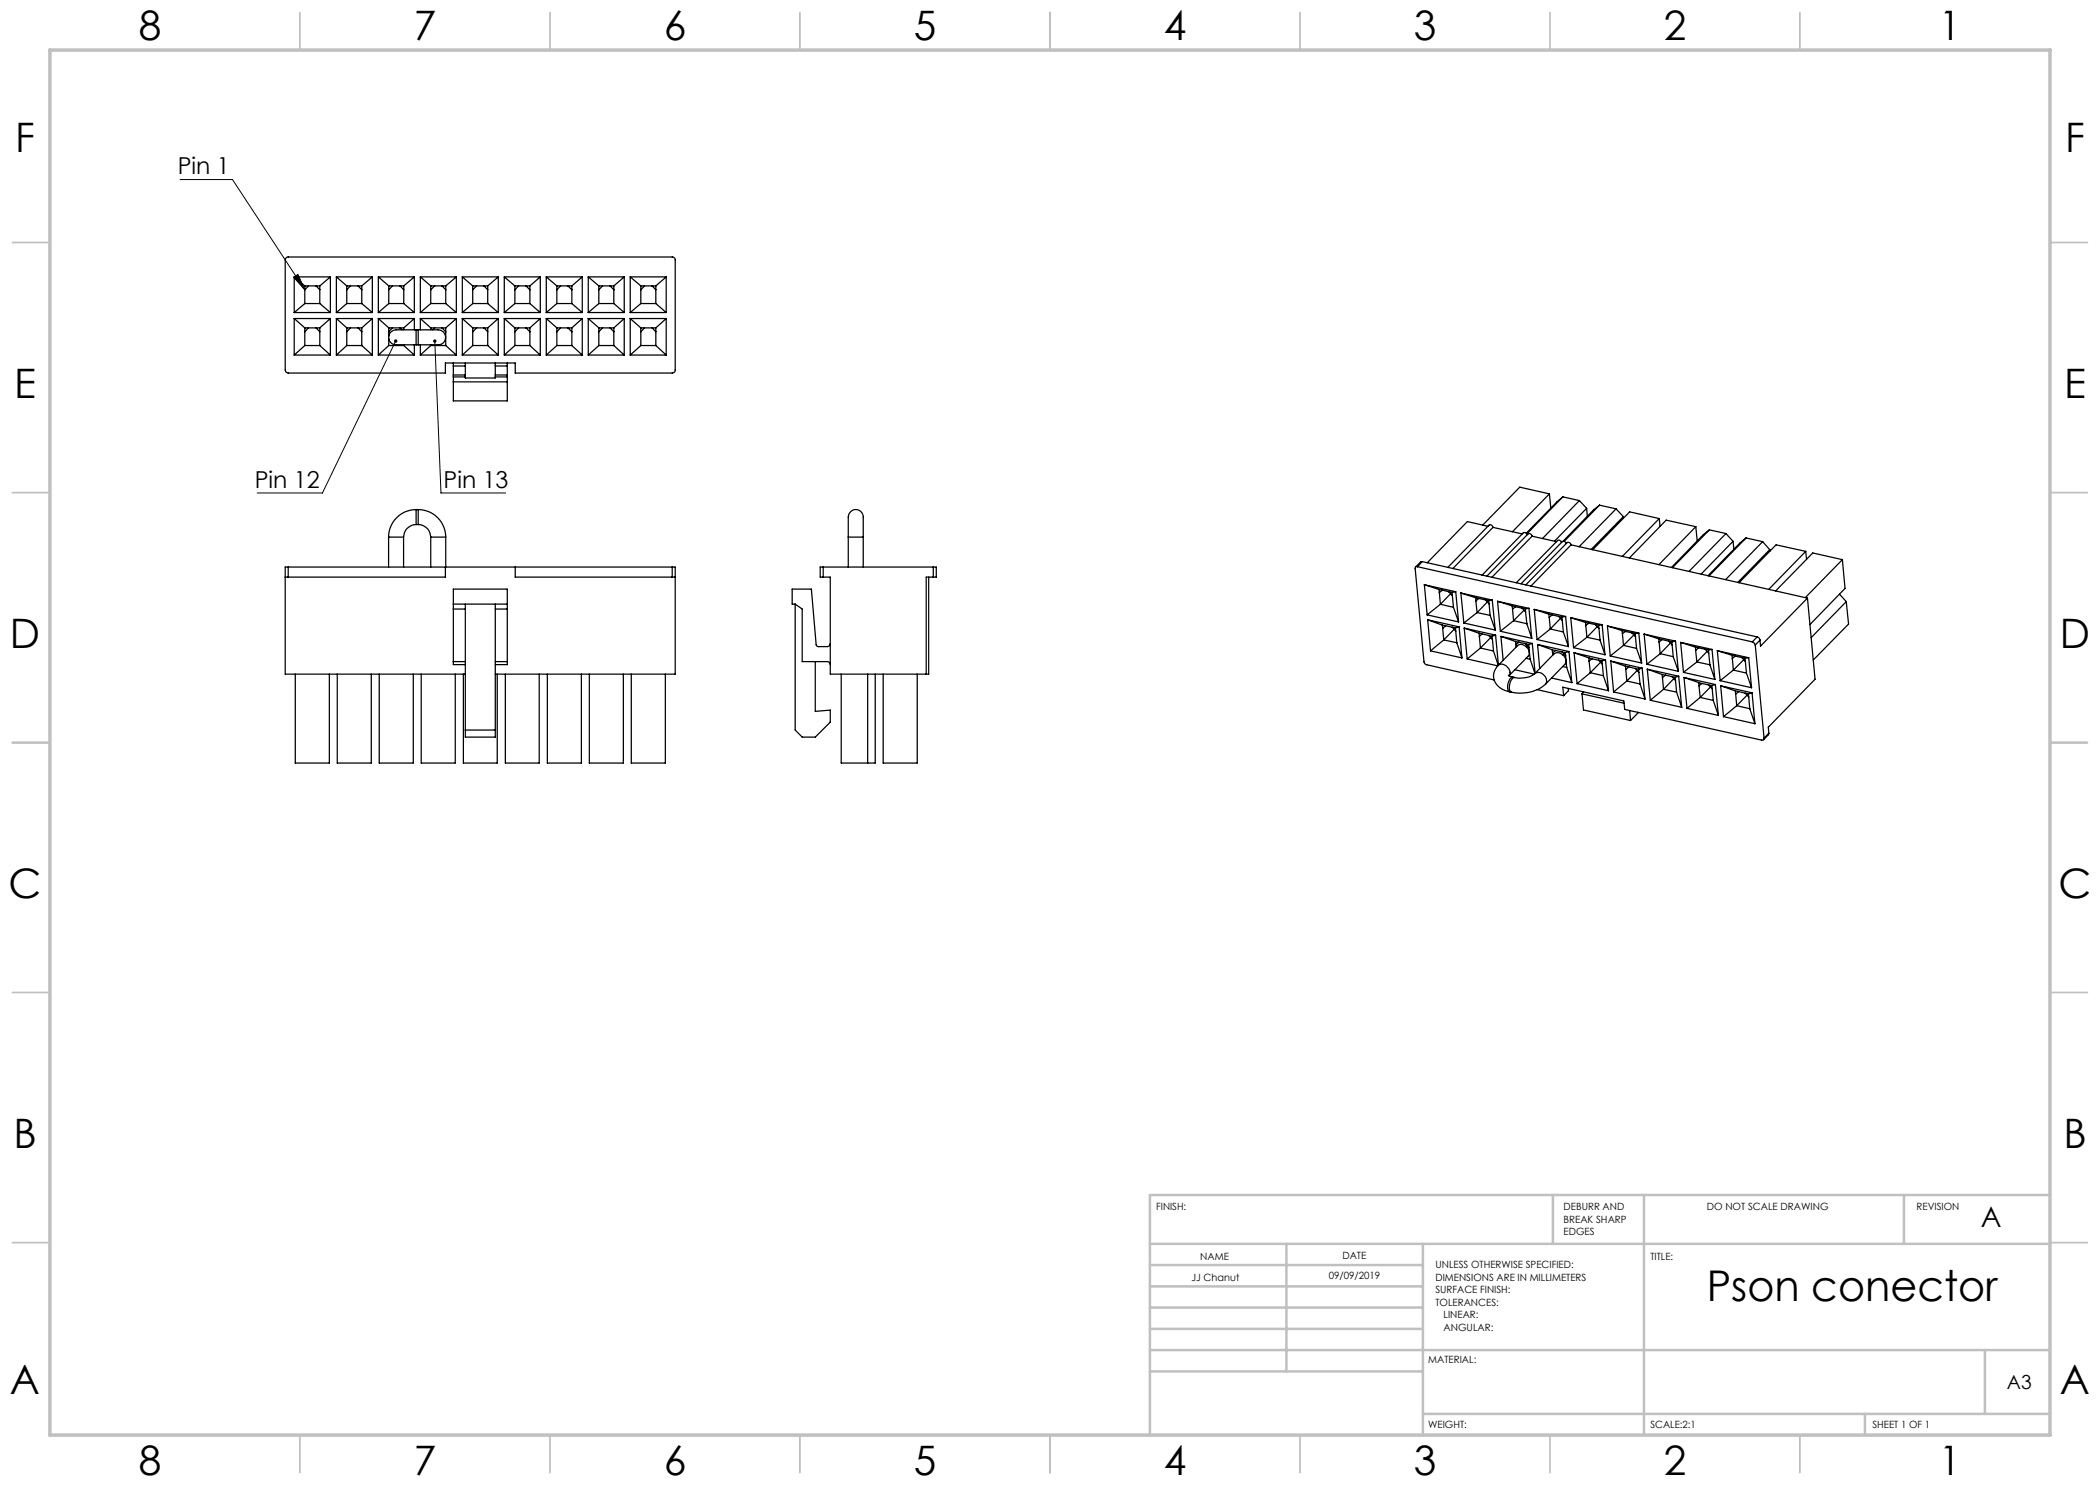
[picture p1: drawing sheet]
<svg xmlns="http://www.w3.org/2000/svg" width="420mm" height="297mm" viewBox="0 0 420 297" stroke-linecap="round" stroke-linejoin="round" font-family="sans-serif">
<g fill="none" stroke="#c0c0c0" stroke-width=".35">
<path d="M60 2.5v7.5M110 2.5v7.5M160 2.5v7.5M210 2.5v7.5M260 2.5v7.5M310 2.5v7.5M360 2.5v7.5M2.5 48.5h7.5M410 48.5h7.5M2.5 98.5h7.5M410 98.5h7.5M2.5 148.5h7.5"/>
<path d="M410 148.5h7.5M2.5 198.5h7.5M410 198.5h7.5M2.5 248.5h7.5M410 248.5h7.5M60 287v7.5M110 287v7.5M160 287v7.5M210 287v7.5M260 287v7.5M310 287v7.5M360 287v7.5"/>
</g>
<g fill="none" stroke="#c0c0c0" stroke-width=".5">
<path d="M310.6 239v9.8M328.8 239v48M380.8 239v9.8M410 239h-180v48M230 248.8h180M230 257.3h54.6M230 253h54.6M257.3 248.8v25.5M284.6 248.8v38.2M230 265.8h54.6M230 261.5h54.6M230 274.3h54.6"/>
<path d="M230 270h180M397 270v12.8M284.6 282.8h125.4M373 282.8v4.2"/>
</g>
<path d="M10 10h400v277h-400z" fill="none" stroke="#c0c0c0" stroke-width=".7"/>
<path d="M36 35.9h10.5l14.5 22.1M58.7 55.5l.9-.6 1.4 3.1zM79.1 68.2l-14.6 30.4h-13.1M87 68.2l1.2 30.4h12.9" fill="none" stroke="#000" stroke-width=".2"/>
<path d="M58.7 55.5l.9-.6 1.4 3.1zM78.9 68a.34 .34 0 0 0 0 .5 .34 .34 0 0 0 .5-.1 .34 .34 0 0 0-.1-.5l-.2 .3 .2-.3zM86.7 68a.35 .35 0 0 0 .1 .5 .35 .35 0 0 0 .5-.2 .35 .35 0 0 0-.4-.4l.1 .3-.1-.3z" fill="#000"/>
<g fill="none" stroke="#000" stroke-width=".25">
<path d="M57.2 51.6l.3-.2h76.9a.6 .6 0 0 1 .6 .6v22a.6 .6 0 0 1-.6 .6h-31.4v-2h-13.9v2h-31.5a.6 .6 0 0 1-.6-.6v-22zM58.8 55.4h7.3M58.8 55.4v7.1M58.8 55.4l2.2 1.8M61 57.2h3M61 57.2v3.5M61.7 57.2l-.7 .8M63.2 57.2l.8 .8M64 57.2v3.5M66.1 55.4v7.1M66.1 55.4l-2.1 1.8M67.3 55.4v7.1"/>
<path d="M67.3 55.4h7.2M67.3 55.4l2.1 1.8M69.4 57.2h3M69.4 57.2v3.5M70.1 57.2l-.7 .8M71.6 57.2l.8 .8M72.4 57.2v3.5M74.5 55.4v7.1M74.5 55.4l-2.1 1.8M75.7 55.4h7.2M75.7 55.4v7.1M75.7 55.4l2.1 1.8"/>
<path d="M77.8 57.2h3M77.8 57.2v3.5M78.5 57.2l-.7 .8M80 57.2l.8 .8M80.8 57.2v3.5M82.9 55.4v7.1M82.9 55.4l-2.1 1.8M84.1 55.4h7.2M84.1 55.4v7.1M84.1 55.4l2 1.8M86.1 57.2v3.5M86.1 57.2h3"/>
<path d="M86.9 57.2l-.8 .8M88.4 57.2l.7 .8M89.1 57.2v3.5M91.3 55.4v7.1M91.3 55.4l-2.2 1.8M92.5 55.4h7.2M92.5 55.4v7.1M92.5 55.4l2 1.8M94.5 57.2h3M94.5 57.2v3.5M95.3 57.2l-.8 .8M96.8 57.2l.7 .8"/>
<path d="M97.5 57.2v3.5M99.7 55.4v7.1M99.7 55.4l-2.2 1.8M100.9 55.4h7.2M100.9 55.4v7.1M100.9 55.4l2.1 1.8M103 57.2h3M103 57.2v3.5M103.7 57.2l-.7 .8M105.2 57.2l.8 .8M106 57.2v3.5M108.1 55.4v7.1"/>
<path d="M108.1 55.4l-2.1 1.8M109.3 55.4h7.2M109.3 55.4v7.1M109.3 55.4l2.1 1.8M111.4 57.2h3M111.4 57.2v3.5M112.1 57.2l-.7 .8M113.6 57.2l.8 .8M114.4 57.2v3.5M116.5 55.4v7.1M116.5 55.4l-2.1 1.8M117.7 55.4h7.1"/>
<path d="M117.7 55.4v7.1M117.7 55.4l2.1 1.8M119.8 57.2h3M119.8 57.2v3.5M120.5 57.2l-.7 .8M122 57.2l.8 .8M122.8 57.2v3.5M124.8 55.4v7.1M124.8 55.4l-2 1.8M126 55.4h7.2M126 55.4v7.1M126 55.4l2.2 1.8"/>
<path d="M128.2 57.2h3M128.2 57.2v3.5M128.9 57.2l-.7 .8M130.4 57.2l.8 .8M131.2 57.2v3.5M133.2 55.4v7.1M133.2 55.4l-2 1.8M58.8 62.5h7.3M58.8 71h7.3M58.8 63.7h7.3M58.8 63.7v7.3M58.8 63.7l2.2 1.9"/>
<path d="M61 60.7l-2.2 1.8M61 65.6v3.5M61 60.7h3M61 65.6h3M61 69.1l-2.2 1.9M61 69.1h3M61.7 65.6l-.7 .8M63.2 65.6l.8 .8M64 60.7l2.1 1.8M64 65.6v3.5M64 69.1l2.1 1.9M66.1 63.7v7.3"/>
<path d="M66.1 63.7l-2.1 1.9M67.3 63.7v7.3M67.3 62.5h7.2M67.3 71h7.2M67.3 63.7h7.2M67.3 63.7l2.1 1.9M69.4 60.7l-2.1 1.8M69.4 65.6v3.5M69.4 60.7h3M69.4 65.6h3M69.4 69.1l-2.1 1.9M69.4 69.1h3"/>
<path d="M70.1 65.6l-.7 .8M71.6 65.6l.8 .8M72.4 60.7l2.1 1.8M72.4 65.6v3.5M72.4 69.1l2.1 1.9M74.5 63.7v7.3M74.5 63.7l-2.1 1.9M75.7 62.5h7.2M75.7 63.7v7.3M75.7 71h7.2M75.7 63.7h7.2M75.7 63.7l2.1 1.9"/>
<path d="M77.8 60.7l-2.1 1.8M77.8 65.6v1.6M77.8 67.8v1.3M77.8 60.7h3M77.8 65.6h3M77.8 69.1l-2.1 1.9M77.8 69.1h3M78.5 65.6l-.7 .8M80 65.6l.4 .4M80.8 60.7l2.1 1.8M80.8 65.6v.4M80.8 69v.1"/>
<path d="M80.8 69.1l2.1 1.9M82.9 63.7v2.3M82.9 69v2M82.9 63.7l-2.1 1.9M83.2 66h-3.4a1.57 1.57 0 0 0-2.1 1.5 1.57 1.57 0 0 0 2.1 1.5h3.4M83.2 66v3M83.2 69h.4M83.2 66h.4M83.6 66h3.5a1.57 1.57 0 0 1 2 1.5 1.57 1.57 0 0 1-2 1.5h-3.5M83.6 66v3M84.1 62.5h7.2M84.1 63.7v2.3"/>
<path d="M84.1 69v2M84.1 71h7.2M84.1 63.7h7.2M84.1 63.7l2 1.9M86.1 65.6v.4M86.1 69v.1M86.1 60.7l-2 1.8M86.1 60.7h3M86.1 65.6h3M86.1 69.1l-2 1.9M86.1 69.1h3M86.9 65.6l-.4 .4"/>
<path d="M88.4 65.6l.7 .8M89.1 65.6v3.5M89.1 60.7l2.2 1.8M89.1 69.1l2.2 1.9M90.7 72.6v.6M90.7 75v.4M90.7 75.4v4.8h10.8v-4.8M90.7 73.2v1.8M90.7 76.4h10.8M90.7 75.4h2.4M90.7 73.2h2.4M90.7 75h2.4"/>
<path d="M91.3 63.7v7.3M91.3 63.7l-2.2 1.9M92.5 62.5h7.2M92.5 63.7v7.3M92.5 71h7.2M92.5 63.7h7.2M92.5 63.7l2 1.9M93.1 72.6v.6M93.1 75v.4M93.1 73.2v1.8M93.1 75.4v.2h6v-.2M94.5 60.7l-2 1.8"/>
<path d="M94.5 65.6v3.5M94.5 60.7h3M94.5 65.6h3M94.5 69.1l-2 1.9M94.5 69.1h3M95.3 65.6l-.8 .8M96.8 65.6l.7 .8M97.5 60.7l2.2 1.8M97.5 65.6v3.5M97.5 69.1l2.2 1.9M99.1 72.6v.6M99.1 75v.4"/>
<path d="M99.1 73.2v1.8M99.1 75.4h2.4M99.1 73.2h2.4M99.1 75h2.4M99.7 63.7v7.3M99.7 63.7l-2.2 1.9M100.9 62.5h7.2M100.9 63.7v7.3M100.9 71h7.2M100.9 63.7h7.2M100.9 63.7l2.1 1.9M101.5 72.6v.6"/>
<path d="M101.5 75v.4M101.5 73.2v1.8M103 60.7l-2.1 1.8M103 65.6v3.5M103 60.7h3M103 65.6h3M103 69.1l-2.1 1.9M103 69.1h3M103.7 65.6l-.7 .8M105.2 65.6l.8 .8M106 60.7l2.1 1.8M106 65.6v3.5"/>
<path d="M106 69.1l2.1 1.9M108.1 63.7v7.3M108.1 63.7l-2.1 1.9M109.3 62.5h7.2M109.3 63.7v7.3M109.3 71h7.2M109.3 63.7h7.2M109.3 63.7l2.1 1.9M111.4 60.7l-2.1 1.8M111.4 65.6v3.5M111.4 60.7h3M111.4 65.6h3"/>
<path d="M111.4 69.1l-2.1 1.9M111.4 69.1h3M112.1 65.6l-.7 .8M113.6 65.6l.8 .8M114.4 60.7l2.1 1.8M114.4 65.6v3.5M114.4 69.1l2.1 1.9M116.5 63.7v7.3M116.5 63.7l-2.1 1.9M117.7 62.5h7.1M117.7 63.7v7.3M117.7 71h7.1"/>
<path d="M117.7 63.7h7.1M117.7 63.7l2.1 1.9M119.8 60.7l-2.1 1.8M119.8 65.6v3.5M119.8 60.7h3M119.8 65.6h3M119.8 69.1l-2.1 1.9M119.8 69.1h3M120.5 65.6l-.7 .8M122 65.6l.8 .8M122.8 60.7l2 1.8M122.8 65.6v3.5"/>
<path d="M122.8 69.1l2 1.9M124.8 63.7v7.3M124.8 63.7l-2 1.9M126 62.5h7.2M126 63.7v7.3M126 71h7.2M126 63.7h7.2M126 63.7l2.2 1.9M128.2 60.7l-2.2 1.8M128.2 65.6v3.5M128.2 60.7h3M128.2 69.1l-2.2 1.9"/>
<path d="M128.2 65.6h3M128.2 69.1h3M128.9 65.6l-.7 .8M130.4 65.6l.8 .8M131.2 60.7l2 1.8M131.2 65.6v3.5M131.2 69.1l2 1.9M133.2 63.7v7.3M133.2 63.7l-2 1.9M309.9 98.8l.3 2.8M309.9 98.8l-7.4 7.6M309.9 98.8l-5.9-1.4-7.5 7.6"/>
<path d="M312.6 99.4l3.3 .7M312.6 99.4l-7.2 7.4M312.6 99.4l-1.2 1-6.1 6.2M57 115.4h.6M57.6 113.4h-.6v21.4h36.1M57.6 113.4v2M57.6 113.4h76.8M77.7 107.4h3M77.7 107.4v6M80.7 107.4v6M83.2 104.9a2.57 2.57 0 0 0-2.5 2.5M83.2 101.9a5.5 5.5 0 0 0-5.5 5.5"/>
<path d="M83.2 101.9v3M83.2 104.9h.4M83.2 101.9h.4M83.6 104.9a2.57 2.57 0 0 1 2.5 2.5M83.6 101.9a5.5 5.5 0 0 1 5.5 5.5M83.6 101.9v3M86.1 107.4h3M86.1 107.4v6M89.1 113.4v2h-31.5M89.1 107.4v6M103 113.4v2h31.4M134.4 113.4h.6v21.4h-35.9"/>
<path d="M134.4 115.4h.6M134.4 113.4v2M164.6 113.4h-.6v2h.6M164.6 115.4h1.5v19.4h19.1M164.6 113.4h22.1M164.6 113.4v2M169.7 107.4v-3.2a1.73 1.73 0 0 1 1.9-2.2 1.91 1.91 0 0 1 1 2.2v3.2M169.7 107.4h2.9M169.7 107.4v6M172.6 107.4v6M185.7 115.4v19.4h-.5M186.7 113.4h.6v2h-.6"/>
<path d="M186.7 115.4h-1.5v19.4M186.7 113.4v2M283.5 113.3a.32 .32 0 0 0-.4 .1 .32 .32 0 0 0-.1 .3l1.8 18.8 .2 .2 .4 .3 13.4 3M283.5 113.3l66.9 15.1M284.4 112.3l-.3 .1-1 1M284.4 112.3l-.9 1M284.4 112.3l67 15.1M284.9 116.9l.5 6.1M284.9 116.9l6.2 1.5M284.9 116.9l2.9 1M287.8 117.9l.7 .1M287.8 117.9l.1 .6"/>
<path d="M287.9 118.5l.2 2.4M288.5 118l1.3 .4M288.5 118l-.6 .5M289.8 118.4l.6 .1M289.8 118.4l.7 .7M290.1 118.7l-2 2.2M290.4 118.5l.1 .6M290.5 119.1l.2 2.4M291.1 118.4l.6 6M291.1 118.4l-.7 .1M292.2 118.6l.6 6M292.2 118.6l6.2 1.4"/>
<path d="M292.2 118.6l2.9 1M295.1 119.6l.7 .1M295.1 119.6l.1 .6M295.8 119.7l1.3 .3M295.8 119.7l-.6 .5M297.1 120l.6 .1M297.1 120l.7 .8M297.6 105.3l-4.1-1-8.1 8.3M298.6 105.5l-.3-.5h-.5l-8.2 8.5M298.6 105.5l-8 8.2M298.6 105.5l5.8 1.3M305.4 107l-.2-.4-.5-.1-8.3 8.5"/>
<path d="M306.4 107.2l-.3-.4-.5-.1-8.2 8.5M306.4 107.2l4.9 1.1M306.4 107.2l-8 8.3M312.3 108.5l-.3-.4h-.5l-8.3 8.5M313.3 108.7l-.4-.4h-.4l-8.3 8.5M314.2 109l-.3-.5h-.5l-8.2 8.5M314.2 109l-8 8.2M314.2 109l47.3 10.6M315.9 100.1l1.4 1.6M315.9 100.1l-7.4 7.6M317.3 101.7l-6.4 6.5M317.3 101.7l.2 1.6"/>
<path d="M319.9 101l3.3 .8M319.9 101l-7.1 7.3M319.9 101l-1.2 1-6.1 6.2M323.2 101.8l1.5 1.5M323.2 101.8l-7.4 7.6M324.7 103.3l-6.5 6.6M324.7 103.3v.3M331.9 103.7l-7.5 7.6M331.9 103.7l.1 1.6M331.9 103.7l-6-1.3-7.4 7.6M339.2 105.3l-6-1.3-7.3 7.6M339.2 105.3l-7.4 7.6"/>
<path d="M339.2 105.3l.2 2.9M341.9 106l3.3 .7M341.9 106l-7.4 7.6M341.9 106l-1.2 .9-6.4 6.6M345.2 106.7l1.4 1.6M345.2 106.7l-7.4 7.6M346.6 108.3l-6.4 6.5M346.6 108.3l.2 1.6M349.2 107.6l3.3 .7M349.2 107.6l-7.4 7.6M349.2 107.6l-1.2 1-6.4 6.5M352.5 108.3l1.4 1.6"/>
<path d="M352.5 108.3l-7.4 7.6M353.9 109.9l-6.3 6.6M353.9 109.9l.1 .3M361.1 110.3l.2 1.6M361.1 110.3l-7.3 7.6M361.1 110.3l-5.9-1.3-7.4 7.6M361.5 119.6l-9.4 9.6-.1-1.2M361.5 119.6l1.5 16.3-9.3 9.5 .1 1.2M367.9 118.8l1.4 1.5M368.5 111.9l.5 5.8-7 7.2M368.5 111.9l-7.4 7.6M368.5 111.9l-6-1.3-7.4 7.6"/>
<path d="M59.1 134.8v17.8h6.8v-17.8M67.5 134.8v17.8h6.8v-17.8M75.8 134.8v17.8h6.9v-17.8M84.2 134.8v17.8h6.9v-17.8M90.7 132.3v.6h2.4M90.7 132.3v-14.5h10.8v14.5M90.7 120.8h10.8M90.7 121.8h2.4M90.7 132.3h2.4M92.7 134.8v17.8h6.7v-17.8M93.1 120.8v26.6h6v-26.6M99.1 121.8h2.4"/>
<path d="M99.1 132.3h2.4M101.1 134.8v17.8h6.7v-17.8M101.5 132.3v.6h-2.4M109.5 134.8v17.8h6.8v-17.8M117.9 134.8v17.8h6.8v-17.8M126.3 134.8v17.8h6.8v-17.8M159 120.8h-.6v-3h3.9l1 11.3 .4 .2h1.8a.6 .6 0 0 0 .6-.6M159 120.8l1.4 1v10.5h5.1a.6 .6 0 0 1 .6 .6M159 120.8v25.2l1.4 1.4h2.7l3-3v-2.4l-3 .3v-10M168.2 134.8v17.8h6.8v-17.8M173.5 134.8v17.8M176.6 134.8v17.8h6.8v-17.8"/>
<path d="M285.4 123l6.3 1.4M285.5 124l6.3 1.4M285.5 124l.6 6.2M285.5 124l3 1M286.1 130.2l6.3 1.4M288.1 120.9l-2.7 2.1M288.1 120.9l2.6 .6M288.5 125l.6 .2M288.5 125v.7M288.5 125.7l.2 2.3M288.7 128l-2.6 2.2M288.7 128l2.7 .5"/>
<path d="M289.1 125.2l-.6 .5M289.1 125.2l1.3 .2M290.4 125.4l.7 .2M290.4 125.4l.7 .8M290.7 121.5l1 2.9M290.8 125.9l-2.1 2.1M291.1 125.6v.6M291.1 126.2l.3 2.3M291.4 128.5l1 3.1M291.8 125.4l.6 6.2M291.8 125.4l-.7 .2M292.8 124.6l6.2 1.4"/>
<path d="M292.8 125.6l6.3 1.4M292.8 125.6l.6 6.2M292.8 125.6l3 1M293.4 131.8l6.1 1.4M295.2 120.2l.2 2.3M295.4 122.5l-2.6 2.1M295.4 122.5l2.6 .6M295.8 126.6l.6 .2M295.8 126.6l.1 .7M295.9 127.3l.2 2.3M296.1 129.6l-2.7 2.2M296.1 129.6l2.6 .6"/>
<path d="M296.4 126.8l1.3 .3M296.4 126.8l-.5 .5M297.5 120.4l-2.1 2.1M297.7 120.1l.1 .7M297.7 127.1l.7 .1M297.7 127.1l.8 .8M297.8 120.8l.2 2.3M298 123.1l1 2.9M298.1 127.5l-2 2.1M298.4 127.2l.1 .7M298.4 120l.6 6M298.4 120l-.7 .1"/>
<path d="M298.5 127.9l.2 2.3M298.7 130.2l.9 2.9M299.1 127l.6 6M299.1 127l-.7 .2M299.5 120.3l6.3 1.4M299.5 120.3l.6 6M299.5 120.3l2.9 .9M299.6 133.1a2.95 2.95 0 0 0 1.4 5l.9 .3M299.6 133.1l3.9-4a1.57 1.57 0 0 1 1.8 .3 1.57 1.57 0 0 1 .3 1.8l-3.8 3.9M299.6 133.1a1.57 1.57 0 0 1 1.9 .2 1.57 1.57 0 0 1 .3 1.9M300.1 126.3l6.3 1.4M300.2 127.3l.4 4.8"/>
<path d="M300.2 127.3l6.3 1.4M300.2 127.3l2.9 1M301.7 135l.9 .4M301.9 138.4h.4M302.4 121.2l.7 .2M302.4 121.2l.1 .6M302.5 121.8l.2 2.3M302.6 135.4a2.11 2.11 0 0 0-.9 2.8l.2 .2M302.6 135.4l.3 .1M302.7 124.1l2.7 .6M302.7 124.1l-2.6 2.2M302.9 135.5a4.8 4.8 0 0 0 4.1-.8l3.8-3.9a1.59 1.59 0 0 1 1.8 .3 1.59 1.59 0 0 1 .3 1.8l-3.8 3.9"/>
<path d="M302.9 135.5a2.02 2.02 0 0 0-.9 2.8l.3 .1M303 133.9l3.8 .9M303.1 121.4l1.3 .2M303.1 121.4l-.6 .4M303.1 128.3l.7 .1M303.1 128.3l.1 .6M303.2 128.9v.5M303.8 128.4l1.3 .3M303.8 128.4l-.6 .5M304.4 121.6l.7 .2M304.4 121.6l.7 .8M304.8 122.1l-2.1 2"/>
<path d="M305.1 121.8v.6M305.1 128.7l.7 .2M305.1 128.7l.7 .8M305.1 122.4l.3 2.3M305.2 131.7l.8 .2M305.4 124.7l1 3M305.5 129.1l-.2 .3M305.8 128.9v.6M305.8 121.7l.6 6M305.8 121.7l-.7 .1M305.8 129.5l.2 2.4M306 131.9l1 2.8"/>
<path d="M306.5 128.7l.5 6M306.5 128.7l-.7 .2M306.8 121.9l6.3 1.4M306.8 121.9l.6 6M306.8 121.9l3 .9M307 134.8a1.57 1.57 0 0 1 1.8 .2 1.57 1.57 0 0 1 .3 1.8M307.4 127.9l6.3 1.4M307.4 137.9l5.3 1.2M307.5 128.9l6.3 1.4M307.5 128.9l.4 4.8M307.5 128.9l2.9 1.1M309.1 136.8a7.7 7.7 0 0 1-6.8 1.6"/>
<path d="M309.8 122.8l.6 .2M309.8 122.8v.7M309.8 123.5l.3 2.3M310.1 125.8l-2.7 2.1M310.1 125.8l2.6 .6M310.3 135.6l4.1 .9M310.4 123l1.3 .3M310.4 123l-.6 .5M310.4 130l.7 .1M310.4 130l.1 .6M310.5 130.6l.1 .5M311.1 130.1l-.6 .5"/>
<path d="M311.1 130.1l1.3 .3M311.7 123.3l.7 .1M311.7 123.3l.8 .8M312.1 123.7l-2 2.1M312.4 123.4l.1 .7M312.4 130.4l.7 .1M312.4 130.4l.7 .8M312.5 124.1l.2 2.3M312.5 133.3l.8 .2M312.7 126.4l1 2.9M312.7 139.1l-.1-1.7 12.2 2.8 .1 1.7 27.4 6.1a.38 .38 0 0 0 .5-.4M312.8 130.8l-.2 .2"/>
<path d="M313.1 130.5v.7M313.1 123.3l.6 6M313.1 123.3l-.7 .1M313.1 131.2l.2 2.3M313.3 133.5l1.1 3M313.7 137.7v.4l-1 1M313.8 130.3l.6 6.2M313.8 130.3l-.7 .2M314.1 123.5l6.3 1.5M314.1 123.5l.6 6M314.1 123.5l3 1M314.7 129.5l6.3 1.4"/>
<path d="M314.8 130.6l6.3 1.4M314.8 130.6l.6 6.1M314.8 130.6l3 1M315.4 136.7l6.3 1.4M316.4 138.8l8.4 1.8M316.4 138.8l.3 3.2 9.4 2.1M316.7 138.4l-.3 .4M317.1 124.5l.6 .1M317.1 124.5v.6M317.1 125.1l.3 2.4M317.4 127.5l-2.7 2M317.4 127.5l2.6 .5"/>
<path d="M317.7 124.6l1.4 .3M317.7 124.6l-.6 .5M317.8 131.6l.6 .2M317.8 131.6v.6M317.8 132.2l.3 2.3M318.1 134.5l2.6 .6M318.1 134.5l-2.7 2.2M318.4 131.8l1.3 .2M318.4 131.8l-.6 .4M319.1 124.9l.6 .2M319.1 124.9l.7 .8M319.4 125.3l-2 2.2"/>
<path d="M319.7 125.1l.1 .6M319.7 132l.7 .2M319.7 132l.8 .8M319.8 125.7l.2 2.3M320 128l1 2.9M320.1 132.5l-2 2M320.4 132.2l.1 .6M320.4 125l.6 5.9M320.4 125l-.7 .1M320.5 132.8l.2 2.3M320.7 135.1l1 3M321.1 132l.6 6.1"/>
<path d="M321.1 132l-.7 .2M321.5 125.2l.6 6M321.5 125.2l6.3 1.4M321.5 125.2l2.9 .9M322.1 131.2l6.2 1.4M322.2 132.2l6.2 1.4M322.2 132.2l.5 6.2M322.2 132.2l2.9 1M322.7 138.4l6.3 1.4M324.4 126.1l.7 .2M324.4 126.1l.1 .6M324.5 126.7l.2 2.4"/>
<path d="M324.7 129.1l-2.6 2.1M324.7 129.1l2.6 .6M325.1 126.3l1.3 .3M325.1 126.3l-.6 .4M325.1 133.2l.7 .2M325.1 133.2l.1 .7M325.2 133.9l.2 2.3M325.4 136.2l-2.7 2.2M325.4 136.2l2.6 .6M325.8 133.4l1.3 .3M325.8 133.4l-.6 .5M326.4 126.6l.6 .1"/>
<path d="M326.4 126.6l.7 .7M326.8 127l-2.1 2.1M327 126.7l.1 .6M327.1 133.7l.6 .1M327.1 133.7l.7 .8M327.1 127.3l.2 2.4M327.3 129.7l1 2.9M327.4 134.1l-2 2.1M327.7 133.8l.1 .7M327.8 126.6l.5 6M327.8 126.6l-.8 .1M327.8 134.5l.2 2.3"/>
<path d="M328 136.8l1 3M328.4 133.6l.6 6.2M328.4 133.6l-.7 .2M328.8 126.8l6.3 1.4M328.8 126.8l.6 6.1M328.8 126.8l3 1M329.4 132.9l6.3 1.4M329.5 133.8l6.2 1.5M329.5 133.8l.6 6.2M329.5 133.8l2.9 1.1M331.8 127.8l.6 .1M331.8 127.8v.6"/>
<path d="M331.8 128.4l.2 2.3M332 130.7l-2.6 2.2M332 130.7l2.6 .6M332.4 127.9l1.3 .3M332.4 127.9l-.6 .5M332.4 134.9l.7 .1M332.4 134.9l.1 .6M332.5 135.5l.2 2.4M332.7 137.9l-2.6 2.1M332.7 137.9l2.6 .5M333.1 135l-.6 .5M333.1 135l1.3 .3"/>
<path d="M333.7 128.2l.7 .2M333.7 128.2l.7 .8M334.1 128.6l-2.1 2.1M334.4 128.4v.6M334.4 135.3l.6 .2M334.4 135.3l.7 .8M334.4 129l.2 2.3M334.6 131.3l1.1 3M334.8 135.7l-2.1 2.2M335 135.5l.1 .6M335.1 128.2l.6 6.1M335.1 128.2l-.7 .2"/>
<path d="M335.1 136.1l.2 2.3M335.3 138.4l1 3.1M335.7 135.3l.6 6.2M335.7 135.3l-.7 .2M336.1 128.5l6.3 1.4M336.1 128.5l.6 6M336.1 128.5l3 .9M336.7 134.5l6.3 1.4M336.8 135.5l6.3 1.4M336.8 135.5l.6 6.2M336.8 135.5l3 1M339.1 129.4l.6 .2"/>
<path d="M339.1 129.4v.7M339.1 130.1l.3 2.3M339.4 132.4l-2.7 2.1M339.4 132.4l2.6 .6M339.7 129.6l1.3 .3M339.7 129.6l-.6 .5M339.8 136.5l.6 .2M339.8 136.5v.7M339.8 137.2l.2 2.3M340 139.5l2.7 .6M340 139.5l-2.6 2.2M340.4 136.7l1.3 .3"/>
<path d="M340.4 136.7l-.6 .5M341 129.9l.7 .1M341 129.9l.7 .7M341.4 130.3l-2 2.1M341.7 130v.6M341.7 137l.7 .1M341.7 137l.7 .8M341.7 130.6l.3 2.4M342 133l1 2.9M342.1 137.4l-2.1 2.1M342.4 137.1v.7M342.4 129.9l.6 6"/>
<path d="M342.4 129.9l-.7 .1M342.4 137.8l.3 2.3M343.1 136.9l.6 6.2M343.1 136.9l-.7 .2M343.5 130.1l6.2 1.4M343.5 130.1l.5 6M343.5 130.1l2.9 1M344 136.1l6.3 1.4M344.1 137.2l6.3 1.4M344.1 137.2l.6 6.1M344.1 137.2l3 1M346.4 131.1l.7 .1"/>
<path d="M346.4 131.1l.1 .6M346.5 131.7l.2 2.3M346.7 134l-2.7 2.1M346.7 134l2.6 .6M347.1 131.2l1.3 .3M347.1 131.2l-.6 .5M347.1 138.2l.6 .1M347.1 138.2v.6M347.1 138.8l.2 2.3M347.7 138.3l1.3 .3M347.7 138.3l-.6 .5M348.4 131.5l.6 .2"/>
<path d="M348.4 131.5l.7 .8M348.8 131.9l-2.1 2.1M349 131.7l.1 .6M349 138.6l.7 .2M349 138.6l.7 .8M349.1 132.3l.2 2.3M349.3 134.6l1 2.9M349.4 139l-2.1 2.1M349.7 138.8v.6M349.7 131.5l.6 6M349.7 131.5l-.7 .2M349.7 139.4l.3 2.3"/>
<path d="M350.4 138.6l.6 6.1M350.4 138.6l-.7 .2M350.4 128.4l.5 .3 .1 .3M351 129l1.8 18.6M351.4 127.4l.5 .3 .1 .3M351.4 127.4l-1 1M352 128l-1 1M369.3 120.3l-7.1 7.2M369.3 120.3l.4 4.5-7 7.2M93.1 146h6M325.9 142.1l.2 2M327.6 142.4v.2l-1.5 1.5"/>
<path d="M330.1 140l6.2 1.5M337.4 141.7l6.3 1.4M342.7 140.1l1 3M344.7 143.3l6.3 1.4M347.3 141.1l-2.6 2.2M347.3 141.1l2.7 .6M350 141.7l1 3M353.8 146.6l-.1 .4-1 1M353.8 146.6l-1 1"/>
</g>
<text font-size="8.5" x="341.4" y="260.2">Pson conector</text>
<g font-size="8.1">
<text x="27.8" y="8">8</text>
<text x="82.8" y="8">7</text>
<text x="132.8" y="8">6</text>
<text x="182.8" y="8">5</text>
<text x="232.8" y="8">4</text>
<text x="282.8" y="8">3</text>
<text x="332.8" y="8">2</text>
<text x="387.8" y="8">1</text>
<text x="3" y="30.4">F</text>
<text x="413" y="30.4">F</text>
<text x="2.8" y="79.6">E</text>
<text x="412.8" y="79.6">E</text>
<text x="2" y="129.6">D</text>
<text x="412" y="129.6">D</text>
<text x="1.7" y="179.6">C</text>
<text x="411.7" y="179.6">C</text>
<text x="2.7" y="229.6">B</text>
<text x="412.7" y="229.6">B</text>
<text x="2" y="278.9">A</text>
<text x="412" y="278.9">A</text>
<text x="27.8" y="295">8</text>
<text x="82.8" y="295">7</text>
<text x="132.8" y="295">6</text>
<text x="182.8" y="295">5</text>
<text x="232.8" y="295">4</text>
<text x="282.8" y="295">3</text>
<text x="332.8" y="295">2</text>
<text x="387.8" y="295">1</text>
</g>
<text font-size="5.6" x="396.2" y="245.3">A</text>
<g font-size="4.7">
<text x="35.6" y="34.8">Pin 1</text>
<text x="51" y="97.5">Pin 12</text>
<text x="88.7" y="97.5">Pin 13</text>
</g>
<text font-size="3.9" x="401.4" y="277.9">A3</text>
<g font-size="2">
<text x="231.2" y="242">FINISH:</text>
<text x="312.7" y="242">DEBURR AND</text>
<text x="312.7" y="244.5">BREAK SHARP</text>
<text x="341.4" y="242">DO NOT SCALE DRAWING</text>
<text x="383.3" y="242">REVISION</text>
<text x="240" y="251.9">NAME</text>
<text x="268.5" y="251.8">DATE</text>
<text x="312.7" y="247">EDGES</text>
<text x="330.1" y="251.9">TITLE:</text>
<text x="238.3" y="256.1">JJ Chanut</text>
<text x="265.7" y="255.8">09/09/2019</text>
<text x="287.1" y="253.7">UNLESS OTHERWISE SPECIFIED:</text>
<text x="287.1" y="256.2">DIMENSIONS ARE IN MILLIMETERS</text>
<text x="287.1" y="258.7">SURFACE FINISH:</text>
<text x="287.1" y="261.2">TOLERANCES:</text>
<text x="288.7" y="263.7">LINEAR:</text>
<text x="288.7" y="266.2">ANGULAR:</text>
<text x="285.6" y="272.5">MATERIAL:</text>
<text x="285.6" y="285.5">WEIGHT:</text>
<text x="330.1" y="285.6">SCALE:2:1</text>
<text x="374.5" y="285.6">SHEET 1 OF 1</text>
</g>
</svg>
